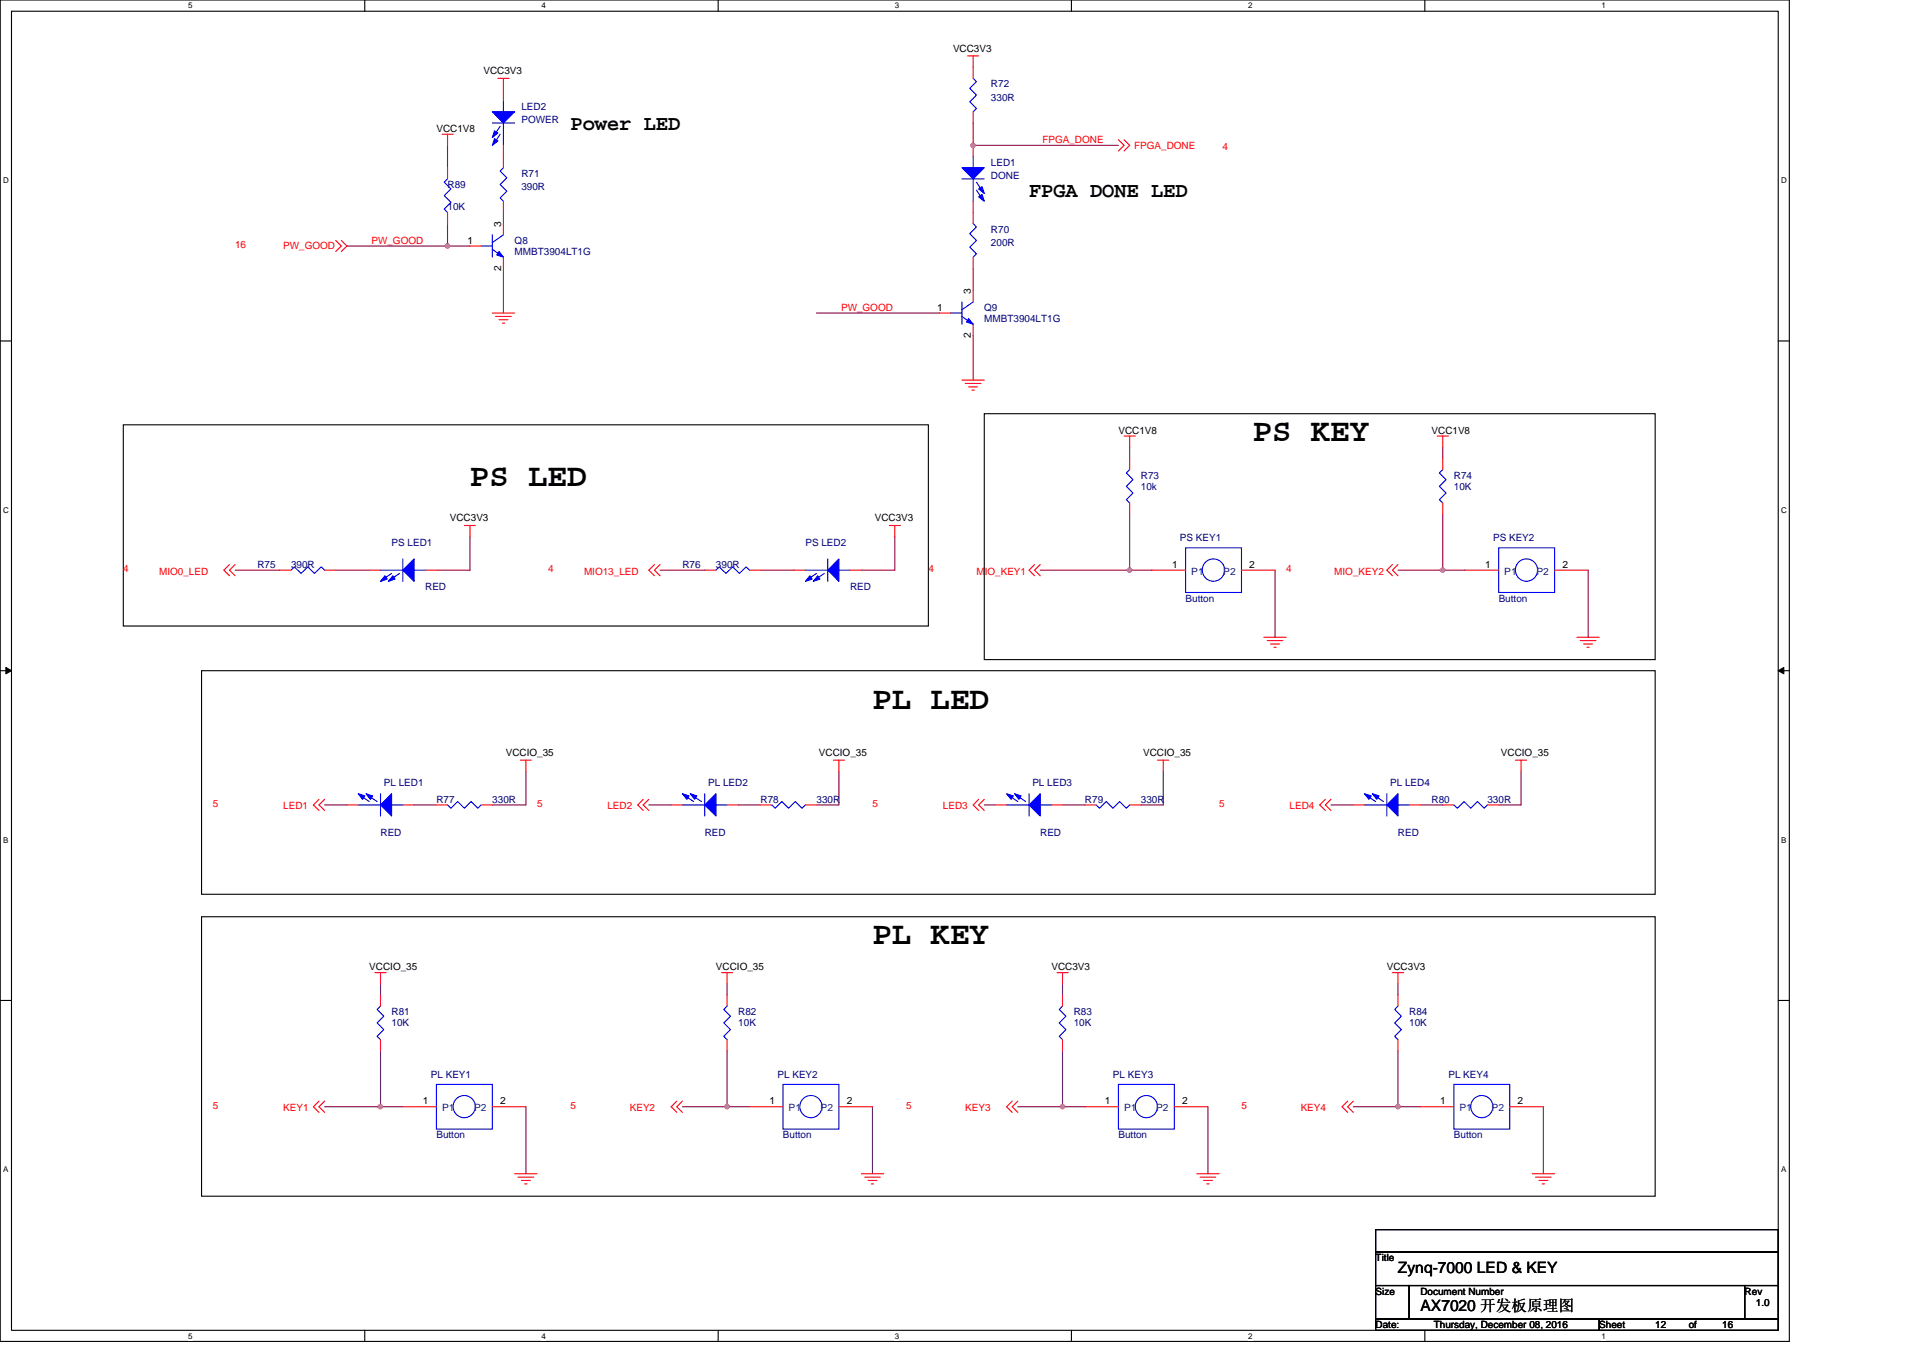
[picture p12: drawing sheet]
<svg xmlns="http://www.w3.org/2000/svg" width="297mm" height="210mm" viewBox="0 0 297 210" stroke-linecap="round" stroke-linejoin="round" font-family="sans-serif">
<path d="M0 0h276.4v207.3h-276.4zM1.8 1.7h272.9v203.8h-272.9z" fill="none" stroke="#000" stroke-width=".17"/>
<g fill="#fff">
<path d="M29.1 .2h.6v1.4h-.6z"/>
<path d="M29.1 205.7h.6v1.4h-.6z"/>
</g>
<path d="M56.3 0v1.7M56.3 205.5v1.8" fill="none" stroke="#000" stroke-width=".17"/>
<g fill="#fff">
<path d="M83.6 .2h.7v1.4h-.7z"/>
<path d="M83.6 205.7h.7v1.4h-.7z"/>
</g>
<path d="M110.9 0v1.7M110.9 205.5v1.8" fill="none" stroke="#000" stroke-width=".17"/>
<g fill="#fff">
<path d="M138.2 .2h.7v1.4h-.7z"/>
<path d="M138.2 205.7h.7v1.4h-.7z"/>
</g>
<path d="M165.5 0v1.7M165.5 205.5v1.8" fill="none" stroke="#000" stroke-width=".17"/>
<g fill="#fff">
<path d="M192.8 .2h.6v1.4h-.6z"/>
<path d="M192.8 205.7h.6v1.4h-.6z"/>
</g>
<path d="M220.1 0v1.7M220.1 205.5v1.8" fill="none" stroke="#000" stroke-width=".17"/>
<g fill="#fff">
<path d="M247.4 .2h.6v1.4h-.6z"/>
<path d="M247.4 205.7h.6v1.4h-.6z"/>
<path d="M.5 27.2h.8v1.4h-.8z"/>
<path d="M275.1 27.2h.9v1.4h-.9z"/>
<path d="M.5 78.1h.8v1.4h-.8z"/>
<path d="M275.1 78.1h.9v1.4h-.9z"/>
</g>
<path d="M0 52.7h1.8M274.7 52.7h1.7" fill="none" stroke="#000" stroke-width=".17"/>
<g fill="#fff">
<path d="M.5 129.1h.8v1.4h-.8z"/>
<path d="M275.1 129.1h.8v1.4h-.8z"/>
</g>
<path d="M0 103.6h1.8M274.7 103.6h1.7" fill="none" stroke="#000" stroke-width=".17"/>
<path d="M.9 103.1l.9 .5-.9 .5zM274.7 103.6l.8-.5v1z" fill="#000" stroke="#000" stroke-width=".15"/>
<g fill="#fff">
<path d="M.5 180h.8v1.4h-.8z"/>
<path d="M275.1 180h.8v1.4h-.8z"/>
</g>
<g fill="none" stroke="#000" stroke-width=".17">
<path d="M19 65.6h124.4v31.1h-124.4zM152 63.9h103.7v38h-103.7zM31.1 103.6h224.6v34.6h-224.6zM0 154.6h1.8M31.1 141.6h224.6v43.2h-224.6zM274.7 154.6h1.7M212.5 190h62.2v3.5h-62.2zM212.5 193.5h62.2v5.1h-62.2zM212.5 198.6h5.2v5.2h-5.2zM217.7 198.6h51.8v5.2h-51.8zM269.5 198.6h5.2v5.2h-5.2zM212.5 203.8h34.5v1.7h-34.5z"/>
<path d="M247 203.8h27.7v1.7h-27.7z"/>
</g>
<g fill="none" stroke="#800040" stroke-width=".17">
<path d="M150.3 19v3.5h22.5M53.6 38h15.5M69.1 38h3.5M69.1 34.5v3.5M69.1 22.5v3.4M77.8 32.8v1.7M77.8 41.5v6.9M126.1 48.4h19M150.3 41.5v3.4M150.3 51.8v6.9M174.5 69.1v1.7M174.5 79.5v8.6"/>
<path d="M222.9 69.1v1.7M222.9 79.5v8.6M36.3 88.1h6.9M51.9 88.1h5.1M72.6 82.9v5.2h-5.2M102 88.1h6.9M117.5 88.1h5.2M138.2 82.9v5.2h-5.1M160.7 88.1h13.8M174.5 88.1h3.4M197 88.1v10.4M215.9 88.1h7"/>
<path d="M222.9 88.1h3.4M245.3 88.1v10.4M81.2 119.2v5.2h-5.2M129.6 119.2v5.2h-3.5M179.7 119.2v5.2h-3.5M234.9 119.2v5.2h-3.4M50.1 124.4h3.5M64 124.4h3.4M100.2 124.4h3.5M114 124.4h3.5M152 124.4h1.8M164.1 124.4h3.5"/>
<path d="M205.6 124.4h3.4M219.4 124.4h3.5M58.8 152v1.7M112.3 152v1.7M164.1 152v1.7M215.9 152v1.7M50.1 171h12.1M58.8 162.4v8.6M81.2 171v10.4M105.4 171h6.9M112.3 171h3.5M112.3 162.4v8.6"/>
<path d="M134.8 171v10.4M157.2 171h6.9M164.1 162.4v8.6M164.1 171h3.5M186.6 171v10.4M209 171h6.9M215.9 162.4v8.6M215.9 171h3.5M238.4 171v10.4"/>
</g>
<g fill="#f0f" stroke="#f0f" stroke-width=".17">
<circle cx="164.1" cy="171" r=".34"/>
<circle cx="215.9" cy="171" r=".34"/>
<circle cx="112.3" cy="171" r=".34"/>
<circle cx="58.8" cy="171" r=".34"/>
<circle cx="174.5" cy="88.1" r=".33"/>
<circle cx="222.8" cy="88.1" r=".33"/>
<circle cx="150.3" cy="22.5" r=".34"/>
<circle cx="69.1" cy="38" r=".34"/>
</g>
<g fill="none" stroke="#f00" stroke-width=".17">
<path d="M76.9 12.1h1.7M77.8 12.1v3.5M149.5 8.6h1.7M150.3 8.6v3.5M150.3 17.3v1.7M51.9 37.1l.8 .9-.8 .9M52.7 37.1l.9 .9-.9 .9M68.3 20.7h1.7M69.1 20.7v1.8M69.1 32.8v1.7M69.1 25.9v1.7M72.6 38h1.7"/>
<path d="M77.8 39.7v1.8M77.8 34.5v1.8M77.8 22.5v3.4M77.8 31.1v1.7M150.3 39.7v1.8M150.3 31.1v3.4M150.3 22.5v1.7M172.8 21.6l.8 .9-.8 .8M173.6 21.6l.9 .9-.9 .8M76 48.4h3.5M76.6 48.9h2.4M77.1 49.4h1.4"/>
<path d="M77.6 49.9h.4M145.1 48.4h1.8M148.6 58.7h3.4M149.1 59.2h2.4M149.6 59.8h1.4M150.3 50.1v1.7M150.3 44.9v1.8M150.1 60.3h.4M173.6 67.4h1.8M174.5 77.7v1.8M174.5 70.8v1.8M174.5 67.4v1.7"/>
<path d="M222 67.4h1.7M222.9 67.4v1.7M222.9 77.7v1.8M222.9 70.8v1.8M35.5 87.2l-.9 .9 .9 .9M36.3 87.2l-.8 .9 .8 .9M43.2 88.1h1.8M50.1 88.1h1.8M57 88.1h1.8M65.7 88.1h1.7M71.7 81.2h1.7M72.6 81.2v1.7"/>
<path d="M101.1 87.2l-.9 .9 .9 .9M102 87.2l-.9 .9 .9 .9M108.9 88.1h1.7M115.8 88.1h1.7M122.7 88.1h1.7M131.3 88.1h1.8M137.4 81.2h1.7M138.2 81.2v1.7M159.8 87.2l-.8 .9 .8 .9M160.7 87.2l-.9 .9 .9 .9M177.9 88.1h5.2M191.8 88.1h5.2"/>
<path d="M195.2 98.5h3.5M195.7 99h2.5M196.3 99.5h1.3M215.1 87.2l-.9 .9 .9 .9M215.9 87.2l-.8 .9 .8 .9M226.3 88.1h5.2M240.1 88.1h5.2M243.6 98.5h3.4M244.1 99h2.4M244.6 99.5h1.4M80.4 117.5h1.7M81.2 117.5v1.7"/>
<path d="M128.7 117.5h1.7M129.6 117.5v1.7M178.8 117.5h1.7M179.7 117.5v1.7M196.8 100h.3M234.1 117.5h1.7M234.9 117.5v1.7M245.1 100h.4M49.3 123.5l-.9 .9 .9 .8M50.1 123.5l-.8 .9 .8 .8M53.6 124.4h1.7M62.2 124.4h1.8"/>
<path d="M67.4 124.4h1.7M74.3 124.4h1.7M99.4 123.5l-.9 .9 .9 .8M100.2 123.5l-.8 .9 .8 .8M103.7 124.4h1.7M112.3 124.4h1.7M117.5 124.4h1.7M124.4 124.4h1.7M151.2 123.5l-.9 .9 .9 .8M152 123.5l-.8 .9 .8 .8M153.8 124.4h1.7M162.4 124.4h1.7"/>
<path d="M167.6 124.4h1.7M174.5 124.4h1.7M204.7 123.5l-.8 .9 .8 .8M205.6 123.5l-.9 .9 .9 .8M209 124.4h1.8M217.7 124.4h1.7M222.9 124.4h1.7M229.8 124.4h1.7M57.9 150.3h1.7M58.8 153.7v1.7M58.8 150.3v1.7M111.5 150.3h1.7"/>
<path d="M112.3 150.3v1.7M112.3 153.7v1.7M163.3 150.3h1.7M164.1 150.3v1.7M164.1 153.7v1.7M215.1 150.3h1.7M215.9 153.7v1.7M215.9 150.3v1.7M49.3 170.1l-.9 .9 .9 .9M50.1 170.1l-.8 .9 .8 .9M58.8 160.6v1.8M62.2 171h5.2"/>
<path d="M76 171h5.2M104.5 170.1l-.8 .9 .8 .9M105.4 170.1l-.9 .9 .9 .9M112.3 160.6v1.8M115.8 171h5.1M129.6 171h5.2M156.4 170.1l-.9 .9 .9 .9M157.2 170.1l-.8 .9 .8 .9M164.1 160.6v1.8M167.6 171h5.2M181.4 171h5.2M208.2 170.1l-.9 .9 .9 .9"/>
<path d="M209 170.1l-.8 .9 .8 .9M215.9 160.6v1.8M219.4 171h5.2M233.2 171h5.2M79.5 181.4h3.4M80 181.9h2.4M80.5 182.4h1.4M81 182.9h.4M133.1 181.4h3.4M133.6 181.9h2.4M134.1 182.4h1.4M134.6 182.9h.3"/>
<path d="M184.9 181.4h3.4M185.4 181.9h2.4M185.9 182.4h1.4M186.4 182.9h.4M236.7 181.4h3.4M237.2 181.9h2.4M237.7 182.4h1.4M238.2 182.9h.4"/>
</g>
<g fill="none" stroke="#00f" stroke-width=".17">
<path d="M76 19h3.5M77.3 19.5l-1.1 1.6M77.8 15.6v1.7M77.8 19v3.5M150.3 12.1l.5 .5-1 1.1 1 1-1 1 1 1.1-.5 .5M69.1 27.6l-.5 .6 1.1 1-1.1 1 1.1 1.1-1.1 1 .5 .5M74.3 38h1.7M76 36.3v3.4M76 38.5l1.8 1.2M77.3 20.7l-1.1 1.6M77.8 36.3l-1.8 1.2M77.8 25.9l-.5 .5 1 1.1-1 1 1 1-1 1.1 .5 .5"/>
<path d="M148.6 27.6h3.4M150.3 34.5l.5 .6-1 1 1 1-1 1.1 1 1-.5 .5M150.3 24.2v1.7M150.3 27.6v3.5M150.8 28.2l1.1 1.5M150.8 29.4l1.1 1.5M146.9 48.4h1.7M148.6 46.7v3.4M148.6 48.9l1.7 1.2M150.3 46.7l-1.7 1.2M174.5 72.6l-.5 .5 1 1-1 1 1 1.1-1 1 .5 .5M222.9 72.6l-.6 .5 1.1 1-1.1 1 1.1 1.1-1.1 1 .6 .5"/>
<path d="M45 88.1l.5-.5 1 1 1-1 1.1 1 1-1 .5 .5M58.8 88.1h3.4M60.5 88.6l-1.6 1M61.7 88.6l-1.5 1M62.2 86.4v3.4M64 88.1h1.7M110.6 88.1l.5-.5 1 1 1.1-1 1 1 1-1 .6 .5M124.4 88.1h3.5M126.1 88.6l-1.5 1M127.3 88.6l-1.5 1M127.9 86.4v3.4M129.6 88.1h1.7"/>
<path d="M183.1 84.6h8.7v6.9h-8.7zM231.5 84.6h8.6v6.9h-8.6zM55.3 124.4h3.5M55.5 122.8l1.5 1M56.7 122.8l1.5 1M58.8 122.6v3.5M60.5 124.4h1.7M69.1 124.4l.6 .5 1-1.1 1 1.1 1.1-1.1 1 1.1 .5-.5M105.4 124.4h3.5M105.6 122.8l1.5 1M106.8 122.8l1.5 1M108.9 122.6v3.5"/>
<path d="M110.6 124.4h1.7M119.2 124.4l.5 .5 1.1-1.1 1 1.1 1-1.1 1.1 1.1 .5-.5M155.5 124.4h3.5M155.7 122.8l1.5 1M156.9 122.8l1.5 1M159 122.6v3.5M160.7 124.4h1.7M169.3 124.4l.5 .5 1.1-1.1 1 1.1 1-1.1 1.1 1.1 .5-.5M210.8 124.4h3.4M210.9 122.8l1.6 1M212.1 122.8l1.6 1M214.2 122.6v3.5"/>
<path d="M215.9 124.4h1.8M224.6 124.4l.5 .5 1-1.1 1.1 1.1 1-1.1 1.1 1.1 .5-.5M58.8 155.4l-.6 .6 1.1 1-1.1 1.1 1.1 1-1.1 1 .6 .5M112.3 155.4l-.5 .6 1 1-1 1.1 1 1-1 1 .5 .5M164.1 155.4l-.5 .6 1.1 1-1.1 1.1 1.1 1-1.1 1 .5 .5M215.9 155.4l-.5 .6 1.1 1-1.1 1.1 1.1 1-1.1 1 .5 .5M67.4 167.6h8.6v6.9h-8.6zM120.9 167.6h8.7v6.9h-8.7zM172.8 167.6h8.6v6.9h-8.6zM224.6 167.6h8.6v6.9h-8.6z"/>
<circle cx="187.4" cy="88.1" r="1.73"/>
<circle cx="235.8" cy="88.1" r="1.72"/>
<circle cx="71.7" cy="171" r="1.71"/>
<circle cx="125.3" cy="171" r="1.71"/>
<circle cx="177.1" cy="171" r="1.71"/>
<circle cx="228.9" cy="171" r="1.71"/>
</g>
<g fill="#00f" stroke="#00f" stroke-width=".17">
<path d="M62.2 88.1l1.8-1.7v3.4z" fill-rule="evenodd"/>
<path d="M60.7 89l.3 .5-1 .3z" fill-rule="evenodd"/>
<path d="M59.5 89l.3 .5-1 .3z" fill-rule="evenodd"/>
<path d="M129.6 86.4v3.4l-1.7-1.7z" fill-rule="evenodd"/>
<path d="M126.3 89l.4 .5-1.1 .3z" fill-rule="evenodd"/>
<path d="M125.1 89l.4 .5-1.1 .3z" fill-rule="evenodd"/>
<path d="M60.5 122.6v3.5l-1.7-1.7z" fill-rule="evenodd"/>
<path d="M56.5 122.6l1.1 .4-.4 .5z" fill-rule="evenodd"/>
<path d="M55.3 122.6l1.1 .4-.4 .5z" fill-rule="evenodd"/>
<path d="M215.9 122.6v3.5l-1.7-1.7z" fill-rule="evenodd"/>
<path d="M212 122.6l1 .4-.3 .5z" fill-rule="evenodd"/>
<path d="M210.8 122.6l1 .4-.3 .5z" fill-rule="evenodd"/>
<path d="M110.6 122.6v3.5l-1.7-1.7z" fill-rule="evenodd"/>
<path d="M106.6 122.6l1.1 .4-.4 .5z" fill-rule="evenodd"/>
<path d="M105.4 122.6l1 .4-.3 .5z" fill-rule="evenodd"/>
<path d="M77.1 38.9l.7 .8-1.1-.3z" fill-rule="evenodd"/>
<path d="M149.6 49.2l.7 .9-1-.4z" fill-rule="evenodd"/>
<path d="M76 17.3h3.5l-1.7 1.7z" fill-rule="evenodd"/>
<path d="M76.4 20.2l.5 .4-.9 .7z" fill-rule="evenodd"/>
<path d="M76.4 21.4l.5 .4-.9 .7z" fill-rule="evenodd"/>
<path d="M148.6 25.9h3.4l-1.7 1.7z" fill-rule="evenodd"/>
<path d="M151.2 29.2l.5-.3 .3 1z" fill-rule="evenodd"/>
<path d="M151.2 30.4l.5-.3 .3 1z" fill-rule="evenodd"/>
<path d="M160.7 122.6v3.5l-1.7-1.7z" fill-rule="evenodd"/>
<path d="M156.7 122.6l1 .4-.3 .5z" fill-rule="evenodd"/>
<path d="M155.5 122.6l1 .4-.3 .5z" fill-rule="evenodd"/>
</g>
<g font-size="5">
<text x="193.5" y="68.1">PS KEY</text>
<text x="72.6" y="75">PS LED</text>
<text x="134.8" y="109.6">PL LED</text>
<text x="134.8" y="145.9">PL KEY</text>
</g>
<g font-size="3.3">
<text x="88.1" y="20">Power LED</text>
<text x="159" y="30.4">FPGA DONE LED</text>
</g>
<g font-size="2.4">
<text x="215.9" y="196.7">Zynq-7000 LED &amp; KEY</text>
<text x="219.4" y="202.5">AX7020 开发板原理图</text>
</g>
<g font-size="1.5">
<text x="74.7" y="11.4">VCC3V3</text>
<text x="147.2" y="8">VCC3V3</text>
<text x="67.4" y="20.4">VCC1V8</text>
<text x="77.4" y="35.1" transform="rotate(-90 77.4 35.1)">3</text>
<text x="72.2" y="37.7">1</text>
<text x="77.4" y="41.8" transform="rotate(-90 77.4 41.8)">2</text>
<text x="150" y="45.4" transform="rotate(-90 150 45.4)">3</text>
<text x="144.8" y="48">1</text>
<text x="150" y="52.2" transform="rotate(-90 150 52.2)">2</text>
<text x="172.8" y="67">VCC1V8</text>
<text x="221.1" y="67">VCC1V8</text>
<text x="69.5" y="80.5">VCC3V3</text>
<text x="135.1" y="80.5">VCC3V3</text>
<text x="181" y="87.7">1</text>
<text x="193" y="87.7">2</text>
<text x="229.4" y="87.7">1</text>
<text x="241.3" y="87.7">2</text>
<text x="78.1" y="116.8">VCCIO_35</text>
<text x="126.5" y="116.8">VCCIO_35</text>
<text x="176.6" y="116.8">VCCIO_35</text>
<text x="231.8" y="116.8">VCCIO_35</text>
<text x="57" y="149.9">VCCIO_35</text>
<text x="110.6" y="149.9">VCCIO_35</text>
<text x="162.4" y="149.9">VCC3V3</text>
<text x="214.2" y="149.9">VCC3V3</text>
<text x="65.3" y="170.6">1</text>
<text x="77.3" y="170.6">2</text>
<text x="118.8" y="170.6">1</text>
<text x="130.8" y="170.6">2</text>
<text x="170.7" y="170.6">1</text>
<text x="182.6" y="170.6">2</text>
<text x="222.5" y="170.6">1</text>
<text x="234.4" y="170.6">2</text>
<text x="212.5" y="194.9">Title</text>
<text x="212.5" y="200">Size</text>
<text x="219.4" y="200">Document Number</text>
<text x="269.5" y="200">Rev</text>
<text x="271.2" y="201.8">1.0</text>
<text x="212.5" y="205.2">Date:</text>
<text x="221.5" y="205.2">Thursday, December 08, 2016</text>
<text x="247" y="205.2">Sheet</text>
<text x="255.7" y="205.2">12</text>
<text x="260.9" y="205.2">of</text>
<text x="266" y="205.2">16</text>
</g>
<g font-size="1.5" fill="#000080">
<text x="80.5" y="17">LED2</text>
<text x="153.1" y="13.5">R72</text>
<text x="153.1" y="15.6">330R</text>
<text x="80.5" y="19">POWER</text>
<text x="69.1" y="29">R89</text>
<text x="80.5" y="27.3">R71</text>
<text x="80.5" y="29.4">390R</text>
<text x="153.1" y="25.6">LED1</text>
<text x="153.1" y="27.7">DONE</text>
<text x="69.1" y="32.5">10K</text>
<text x="153.1" y="35.9">R70</text>
<text x="79.5" y="37.7">Q8</text>
<text x="79.5" y="39.4">MMBT3904LT1G</text>
<text x="153.1" y="38">200R</text>
<text x="152" y="48">Q9</text>
<text x="152" y="49.8">MMBT3904LT1G</text>
<text x="176.2" y="74">R73</text>
<text x="176.2" y="75.7">10k</text>
<text x="224.6" y="74">R74</text>
<text x="224.6" y="75.7">10K</text>
<text x="182.3" y="83.6">PS KEY1</text>
<text x="230.6" y="83.6">PS KEY2</text>
<text x="39.8" y="87.8">R75</text>
<text x="45" y="87.8">390R</text>
<text x="60.5" y="84.3">PS LED1</text>
<text x="105.4" y="87.8">R76</text>
<text x="110.6" y="87.8">390R</text>
<text x="124.4" y="84.3">PS LED2</text>
<text x="65.7" y="91.2">RED</text>
<text x="131.3" y="91.2">RED</text>
<text x="183.1" y="92.9">Button</text>
<text x="231.5" y="92.9">Button</text>
<text x="59.3" y="121.5">PL LED1</text>
<text x="67.4" y="124">R77</text>
<text x="76" y="124">330R</text>
<text x="109.4" y="121.5">PL LED2</text>
<text x="117.5" y="124">R78</text>
<text x="126.1" y="124">330R</text>
<text x="159.5" y="121.5">PL LED3</text>
<text x="167.6" y="124">R79</text>
<text x="176.2" y="124">330R</text>
<text x="214.7" y="121.5">PL LED4</text>
<text x="221.1" y="124">R80</text>
<text x="229.8" y="124">330R</text>
<text x="58.8" y="129.2">RED</text>
<text x="108.9" y="129.2">RED</text>
<text x="160.7" y="129.2">RED</text>
<text x="215.9" y="129.2">RED</text>
<text x="60.5" y="156.8">R81</text>
<text x="60.5" y="158.6">10K</text>
<text x="114" y="156.8">R82</text>
<text x="114" y="158.6">10K</text>
<text x="165.9" y="156.8">R83</text>
<text x="165.9" y="158.6">10K</text>
<text x="217.7" y="156.8">R84</text>
<text x="217.7" y="158.6">10K</text>
<text x="66.5" y="166.5">PL KEY1</text>
<text x="120.1" y="166.5">PL KEY2</text>
<text x="171.9" y="166.5">PL KEY3</text>
<text x="223.7" y="166.5">PL KEY4</text>
<text x="67.4" y="175.9">Button</text>
<text x="120.9" y="175.9">Button</text>
<text x="172.8" y="175.9">Button</text>
<text x="224.6" y="175.9">Button</text>
</g>
<g font-size="1.5" fill="#f00">
<text x="161" y="22.1">FPGA_DONE</text>
<text x="175.2" y="23">FPGA_DONE</text>
<text x="188.8" y="23.2">4</text>
<text x="36.3" y="38.4">16</text>
<text x="43.7" y="38.5">PW_GOOD</text>
<text x="57.4" y="37.7">PW_GOOD</text>
<text x="129.9" y="48">PW_GOOD</text>
<text x="19" y="88.5">4</text>
<text x="24.6" y="88.8">MIO0_LED</text>
<text x="84.7" y="88.5">4</text>
<text x="90.2" y="88.8">MIO13_LED</text>
<text x="143.4" y="88.5">4</text>
<text x="150.8" y="88.8">MIO_KEY1</text>
<text x="198.7" y="88.5">4</text>
<text x="206.1" y="88.8">MIO_KEY2</text>
<text x="32.9" y="124.7">5</text>
<text x="43.7" y="125.1">LED1</text>
<text x="82.9" y="124.7">5</text>
<text x="93.8" y="125.1">LED2</text>
<text x="134.8" y="124.7">5</text>
<text x="145.6" y="125.1">LED3</text>
<text x="188.3" y="124.7">5</text>
<text x="199.2" y="125.1">LED4</text>
<text x="32.9" y="171.4">5</text>
<text x="43.7" y="171.7">KEY1</text>
<text x="88.1" y="171.4">5</text>
<text x="97.3" y="171.7">KEY2</text>
<text x="140" y="171.4">5</text>
<text x="149.1" y="171.7">KEY3</text>
<text x="191.8" y="171.4">5</text>
<text x="200.9" y="171.7">KEY4</text>
</g>
<g font-size="1.5" fill="#004080">
<text x="184" y="88.8">P1</text>
<text x="189" y="88.8">P2</text>
<text x="232.4" y="88.8">P1</text>
<text x="237.3" y="88.8">P2</text>
<text x="68.3" y="171.7">P1</text>
<text x="73.2" y="171.7">P2</text>
<text x="121.8" y="171.7">P1</text>
<text x="126.8" y="171.7">P2</text>
<text x="173.6" y="171.7">P1</text>
<text x="178.6" y="171.7">P2</text>
<text x="225.4" y="171.7">P1</text>
<text x="230.4" y="171.7">P2</text>
</g>
<g font-size="1.2">
<text x="29.1" y="1.3">5</text>
<text x="83.6" y="1.3">4</text>
<text x="138.2" y="1.3">3</text>
<text x="192.8" y="1.3">2</text>
<text x="247.4" y="1.3">1</text>
<text x=".5" y="28.3">D</text>
<text x="275.1" y="28.3">D</text>
<text x=".5" y="79.2">C</text>
<text x="275.1" y="79.2">C</text>
<text x=".5" y="130.2">B</text>
<text x="275.1" y="130.2">B</text>
<text x=".5" y="181.1">A</text>
<text x="275.1" y="181.1">A</text>
<text x="29.1" y="206.8">5</text>
<text x="83.6" y="206.8">4</text>
<text x="138.2" y="206.8">3</text>
<text x="192.8" y="206.8">2</text>
<text x="247.4" y="206.8">1</text>
</g>
</svg>
